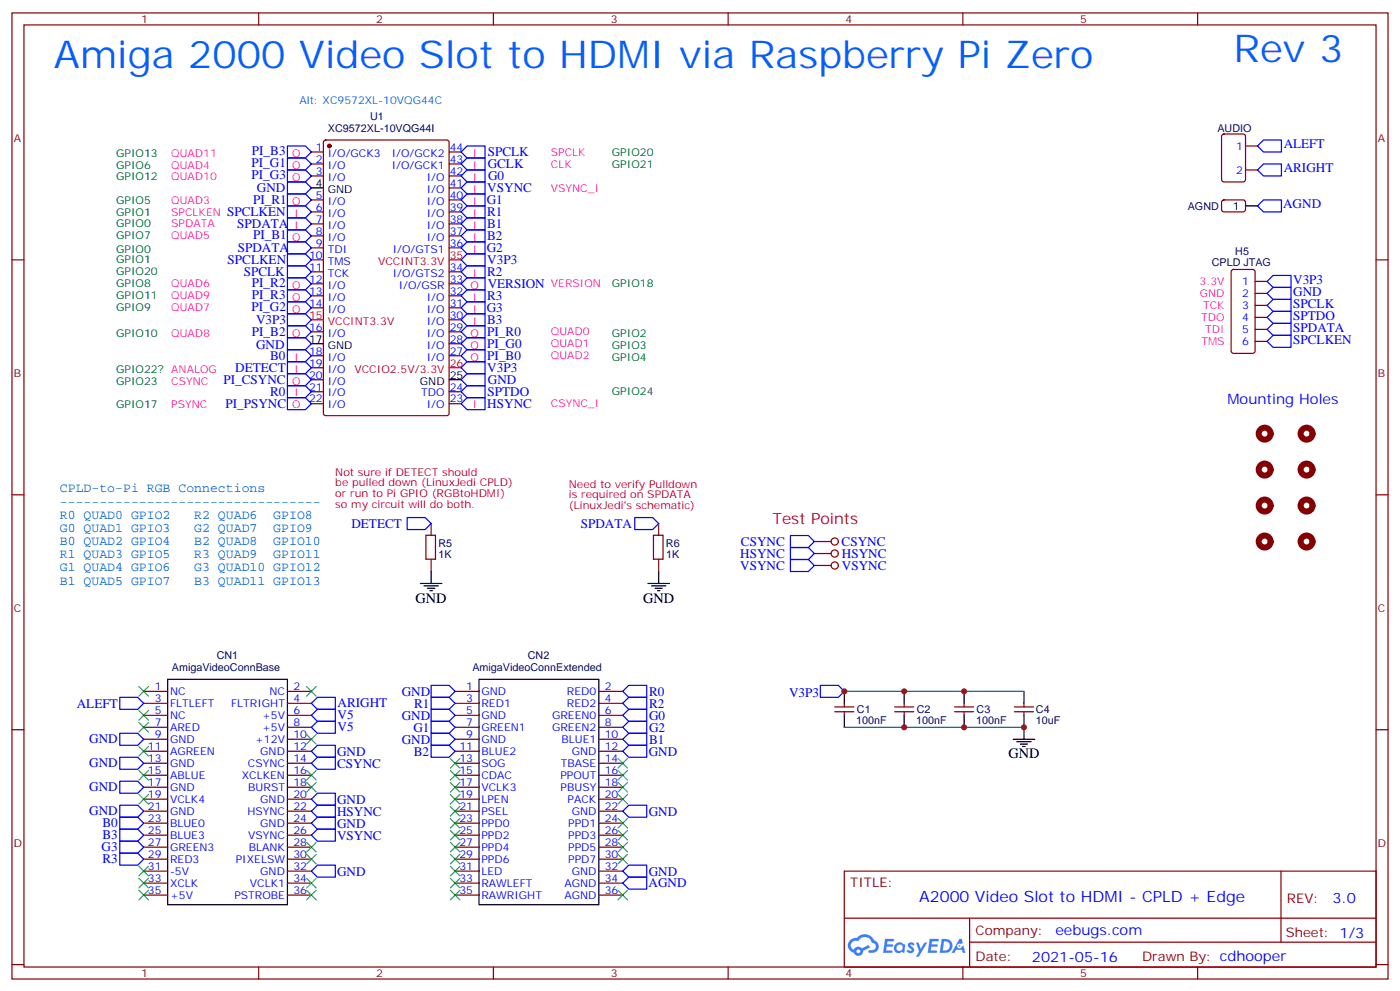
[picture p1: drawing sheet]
<svg xmlns="http://www.w3.org/2000/svg" width="412mm" height="292mm" viewBox="0 0 412 292" stroke-linecap="round" stroke-linejoin="round" font-family="sans-serif">
<g fill="none" stroke="#870000" stroke-width=".35">
<path d="M3.5 3.8h405.4v284.3h-405.4zM7.1 7.3h398.2v277.3h-398.2zM76.2 3.8v3.5M145.3 3.8v3.5M214.5 3.8v3.5M283.6 3.8v3.5M352.8 3.8v3.5M3.5 76.5h3.6M405.3 76.5h3.6M3.5 145.6h3.6M405.3 145.6h3.6M3.5 214.8h3.6"/>
<path d="M405.3 214.8h3.6M248.7 256.4h156.6v28.2h-156.6zM377.3 256.4v20.9M248.7 270.2h156.5M285.6 277.3h119.6M285.6 270.2v14.2M3.5 283.9h3.6M76.2 284.6v3.5M145.3 284.6v3.5M214.5 284.6v3.5M283.6 284.6v3.5M352.8 284.6v3.5"/>
<path d="M405.3 283.9h3.6"/>
</g>
<g fill="#5487ff">
<path d="M267.7 277.6a1.22 1.22 0 0 1 1.7 .2l-.4 .6a.47 .47 0 0 0-.3-.4 .47 .47 0 0 0-.5 .2l.1 .2a1.14 1.14 0 0 1 .8 1.8 1.14 1.14 0 0 1-1.9 0l-.2-.2 .5-.6 .7 .5a.29 .29 0 0 0 .3-.3 .29 .29 0 0 0-.2-.3 1.04 1.04 0 0 1-.6-1.7z"/>
<path d="M260.7 276.3h2.4l.3 .2-.2 .5-1.8 .1-.1 .8h1.5l.3 .4-.3 .4h-1.6l-.2 1.1h1.7l.2 .3-.2 .3-2.6 .1z"/>
<path d="M273.8 276.3h2.4l.3 .2-.1 .5-1.8 .1-.2 .8h1.6l.3 .4-.4 .4h-1.6l-.1 1.1h1.7l.2 .3-.2 .3-2.6 .1z"/>
<path d="M282.6 276.3h.7l.3 1.3-.6 .3a.69 .69 0 0 0-1 .3 .69 .69 0 0 0 .4 .9 .69 .69 0 0 0 .9-.6l.5-.2 .6 2.2h-.8l-.2-.9h-1.8l-.5 .9h-.8z"/>
<path d="M269.8 277.4h.8l.6 1.8 1.1-1.8h.9l-2.6 4.2h-.8l.9-1.5z"/>
<path d="M277.4 276.3l-.6 4.2h1.3a2.11 2.11 0 0 0 2.5-2.1 2.11 2.11 0 0 0-2.5-2.1zM278.1 277.1a1.39 1.39 0 0 1 1.7 1.4 1.39 1.39 0 0 1-1.8 1.3h-.3z"/>
<path d="M263.7 277.9a1.54 1.54 0 0 0-.1 2.2 1.54 1.54 0 0 0 2.2 .1l.6 .3 .3-2.3-.2-.3h-.4a1.49 1.49 0 0 0-2.4 0zM264 278.9a.94 .94 0 0 1 1.8 0 .94 .94 0 0 1-1.8 0z"/>
<path d="M250.4 276.7a2.18 2.18 0 0 0 1.1 3.7 1.44 1.44 0 0 0 1.6 .9 1.44 1.44 0 0 0 1.2-1.4l2-1.1-.5-.7-1.9 1a1.47 1.47 0 0 0-2.4 .4 1.39 1.39 0 0 1-.7-1.9 1.39 1.39 0 0 1 2-.5 2.12 2.12 0 0 1 2.2-1.3 2.12 2.12 0 0 1 1.9 1.7 1.14 1.14 0 0 1 1.1 1.4 1.14 1.14 0 0 1-1.7 .7 .43 .43 0 0 0-.5 .4 .43 .43 0 0 0 .4 .5 1.98 1.98 0 0 0 2.5-1.2 1.98 1.98 0 0 0-1.2-2.6 3.1 3.1 0 0 0-5.3-.6l-.9 .1zM252.3 280a.55 .55 0 0 1 1.1 0 .55 .55 0 0 1-1.1 0z"/>
<circle cx="282.6" cy="278.4" r=".26"/>
</g>
<g fill="none" stroke="#000" stroke-width=".35">
<path d="M91.7 55.3h3.5M366.9 60.6h3.5M91.7 101.2h3.5M132.3 111.8h3.5M123.8 171.7h6.4M124.9 172.4h4.2M125.9 173.1h2.2M126.6 173.8h.8M127 168.2v3.5M190.9 171.7h6.3M191.9 172.4h4.2M193 173.1h2.1"/>
<path d="M193.7 173.8h.7M194 168.2v3.5M49.4 200h35.3v66.3h-35.3zM141.1 200h35.3v66.3h-35.3zM248.7 203.5v3.5M248.7 210.5v3.6M266.3 203.5v3.5M266.3 210.5v3.6M284 203.5v3.5M284 210.5v3.6M298.4 217.6h6.4M299.5 218.3h4.2"/>
<path d="M300.6 219h2.1M301.3 219.7h.7M301.6 203.5v3.5M301.6 210.5v7.1"/>
</g>
<g fill="none" stroke="#870000" stroke-width=".35">
<path d="M360.1 39.6l.4-.2h5.7l.6 .5 .1 12.9-.5 .7-5.9 .1-.6-.5-.1-13zM91.7 44.7h3.5M91.7 48.3h3.5M91.7 51.8h3.5M91.7 58.8h3.5M95.5 41.4l.5-.2h35.6l.6 .4 .1 80-.5 .7h-35.8l-.7-.4-.1-80zM132.3 44.7h3.5M132.3 48.3h3.5M132.3 51.8h3.5M132.3 58.8h3.5M132.3 55.3h3.5M360.1 59l.4-.2 6 .1 .4 .6-.1 2.4-.6 .5-5.9-.1-.5-.6v-2.2z"/>
<path d="M366.9 43h3.5M366.9 50h3.5M91.7 62.4h3.5M91.7 65.9h3.5M91.7 69.4h3.5M91.7 73h3.5M91.7 76.5h3.5M132.3 62.4h3.5M132.3 65.9h3.5M132.3 69.4h3.5M132.3 73h3.5M362.9 79.5l.5-.2h5.6l.7 .4v23.6l-.5 .6-5.8 .1-.7-.5v-23.5z"/>
<path d="M91.7 80h3.5M91.7 83.5h3.5M91.7 87.1h3.5M91.7 90.6h3.5M91.7 97.6h3.5M132.3 80h3.5M132.3 83.5h3.5M132.3 87.1h3.5M132.3 90.6h3.5M132.3 97.6h3.5M132.3 94.1h3.5M369.7 82.8h3.5"/>
<path d="M369.7 86.4h3.5M369.7 89.9h3.5M369.7 93.4h3.5M369.7 96.9h3.5M91.7 104.7h3.5M91.7 108.2h3.5M91.7 111.8h3.5M91.7 115.3h3.5M91.7 118.8h3.5M132.3 104.7h3.5M132.3 115.3h3.5M132.3 118.8h3.5"/>
<path d="M132.3 101.2h3.5M369.7 100.5h3.5M125.5 157.5h2.8v7.1h-2.8zM127 154.1v3.5M192.5 157.5h2.8v7.1h-2.8zM194 154.1v3.5M239.9 159.4h4.9M127 164.7v3.5M194 164.7v3.5M239.9 166.4h4.9M239.9 162.9h4.9M42.3 203.5h7.1"/>
<path d="M42.3 207h7.1M42.3 210.5h7.1M42.3 214.1h7.1M42.3 217.6h7.1M84.7 203.5h7M84.7 207h7M84.7 210.5h7M84.7 214.1h7M84.7 217.6h7M134.1 203.5h7M134.1 207h7M134.1 210.5h7"/>
<path d="M134.1 214.1h7M134.1 217.6h7M176.4 203.5h7M176.4 207h7M176.4 210.5h7M176.4 214.1h7M176.4 217.6h7M245.9 209.5h5.6M245.9 208.1h5.6M248.7 207v1.1M248.7 209.5v1M263.5 209.5h5.7"/>
<path d="M263.5 208.1h5.7M266.3 207v1.1M266.3 209.5v1M281.2 209.5h5.6M281.2 208.1h5.6M284 207v1.1M284 209.5v1M298.8 209.5h5.6M298.8 208.1h5.6M301.6 207v1.1M301.6 209.5v1M42.3 221.1h7.1"/>
<path d="M42.3 224.6h7.1M42.3 228.2h7.1M42.3 231.7h7.1M42.3 235.2h7.1M42.3 238.8h7.1M84.7 221.1h7M84.7 224.6h7M84.7 228.2h7M84.7 231.7h7M84.7 235.2h7M84.7 238.8h7M134.1 221.1h7"/>
<path d="M134.1 224.6h7M134.1 228.2h7M134.1 231.7h7M134.1 235.2h7M134.1 238.8h7M176.4 221.1h7M176.4 224.6h7M176.4 228.2h7M176.4 231.7h7M176.4 235.2h7M176.4 238.8h7M42.3 242.3h7.1"/>
<path d="M42.3 245.8h7.1M42.3 249.3h7.1M42.3 252.9h7.1M42.3 256.4h7.1M42.3 259.9h7.1M84.7 242.3h7M84.7 245.8h7M84.7 249.3h7M84.7 252.9h7M84.7 256.4h7M84.7 259.9h7M134.1 242.3h7"/>
<path d="M134.1 245.8h7M134.1 249.3h7M134.1 252.9h7M134.1 256.4h7M134.1 259.9h7M176.4 242.3h7M176.4 245.8h7M176.4 249.3h7M176.4 252.9h7M176.4 256.4h7M176.4 259.9h7M42.3 263.5h7.1"/>
<path d="M84.7 263.5h7M134.1 263.5h7M176.4 263.5h7"/>
<circle cx="245.9" cy="159.4" r="1.06"/>
<circle cx="245.9" cy="166.4" r="1.06"/>
<circle cx="245.9" cy="162.9" r="1.06"/>
</g>
<g fill="none" stroke="#00f" stroke-width=".35">
<path d="M84.7 43h5.3l1.7 1.7-1.7 1.8h-5.3zM84.7 46.5h5.3l1.7 1.8-1.7 1.7h-5.3zM84.7 50h5.3l1.7 1.8-1.7 1.8h-5.3zM84.7 53.6h5.3l1.7 1.7-1.7 1.8h-5.3zM84.7 57.1h5.3l1.7 1.7-1.7 1.8h-5.3zM135.8 44.7l1.8-1.7h5.3v3.5h-5.3zM135.8 48.3l1.8-1.8h5.3v3.5h-5.3zM135.8 51.8l1.8-1.8h5.3v3.6h-5.3zM135.8 55.3l1.8-1.7h5.3v3.5h-5.3zM135.8 58.8l1.8-1.7h5.3v3.5h-5.3zM370.4 43l1.8-1.8h5.3v3.5h-5.3zM370.4 50l1.8-1.7h5.3v3.5h-5.3z"/>
<path d="M84.7 74.7h5.3l1.7 1.8-1.7 1.7h-5.3zM84.7 78.2h5.3l1.7 1.8-1.7 1.8h-5.3zM84.7 71.2h5.3l1.7 1.8-1.7 1.7h-5.3zM84.7 67.7h5.3l1.7 1.7-1.7 1.8h-5.3zM84.7 60.6h5.3l1.7 1.8-1.7 1.7h-5.3zM84.7 64.1h5.3l1.7 1.8-1.7 1.8h-5.3zM135.8 65.9l1.8-1.8h5.3v3.6h-5.3zM135.8 69.4l1.8-1.7h5.3v3.5h-5.3zM135.8 73l1.8-1.8h5.3v3.5h-5.3zM135.8 62.4l1.8-1.8h5.3v3.5h-5.3zM135.8 76.5l1.8-1.8h5.3v3.5h-5.3zM370.4 60.6l1.8-1.8h5.3v3.6h-5.3z"/>
<path d="M84.7 99.4h5.3l1.7 1.8-1.7 1.7h-5.3zM84.7 92.4h5.3l1.7 1.7-1.7 1.8h-5.3zM84.7 81.8h5.3l1.7 1.7-1.7 1.8h-5.3zM84.7 85.3h5.3l1.7 1.8-1.7 1.7h-5.3zM84.7 88.8h5.3l1.7 1.8-1.7 1.8h-5.3zM84.7 95.9h5.3l1.7 1.7-1.7 1.8h-5.3zM135.8 97.6l1.8-1.7h5.3v3.5h-5.3zM135.8 80l1.8-1.8h5.3v3.6h-5.3zM135.8 87.1l1.8-1.8h5.3v3.5h-5.3zM135.8 90.6l1.8-1.8h5.3v3.6h-5.3zM135.8 94.1l1.8-1.7h5.3v3.5h-5.3zM137.6 81.8h5.3v3.5h-5.3l-1.8-1.8z"/>
<path d="M373.2 82.8l1.8-1.7h5.3v3.5h-5.3zM373.2 96.9l1.8-1.7h5.3v3.5h-5.3zM373.2 89.9l1.8-1.8h5.3v3.6h-5.3zM375 98.7h5.3v3.5h-5.3l-1.8-1.7zM375 84.6h5.3v3.5h-5.3l-1.8-1.7zM375 91.7h5.3v3.5h-5.3l-1.8-1.8zM84.7 106.5h5.3l1.7 1.7-1.7 1.8h-5.3zM84.7 113.5h5.3l1.7 1.8-1.7 1.8h-5.3zM84.7 110h5.3l1.7 1.8-1.7 1.7h-5.3zM84.7 117.1h5.3l1.7 1.7-1.7 1.8h-5.3zM84.7 102.9h5.3l1.7 1.8-1.7 1.8h-5.3zM135.8 101.2l1.8-1.8h5.3v3.5h-5.3z"/>
<path d="M135.8 104.7l1.8-1.8h5.3v3.6h-5.3zM135.8 118.8l1.8-1.7h5.3v3.5h-5.3zM135.8 108.2l1.8-1.7h5.3v3.5h-5.3zM135.8 111.8l1.8-1.8h5.3v3.5h-5.3zM135.8 115.3l1.8-1.8h5.3v3.6h-5.3zM119.9 152.3h5.3l1.8 1.8-1.8 1.8h-5.3zM187 152.3h5.3l1.7 1.8-1.7 1.8h-5.3zM232.8 157.6h5.3l1.8 1.8-1.8 1.7h-5.3zM232.8 161.1h5.3l1.8 1.8-1.8 1.8h-5.3zM232.8 164.7h5.3l1.8 1.7-1.8 1.8h-5.3zM35.3 215.8h5.3l1.7 1.8-1.7 1.8h-5.3zM35.3 205.2h5.3l1.7 1.8-1.7 1.8h-5.3z"/>
<path d="M91.7 210.5l1.8-1.7h5.3v3.5h-5.3zM91.7 207l1.8-1.8h5.3v3.6h-5.3zM93.5 219.4h5.3v3.5h-5.3l-1.8-1.8zM93.5 212.3h5.3v3.5h-5.3l-1.8-1.7zM127 205.2h5.3l1.8 1.8-1.8 1.8h-5.3zM127 212.3h5.3l1.8 1.8-1.8 1.7h-5.3zM127 219.4h5.3l1.8 1.7-1.8 1.8h-5.3zM127 201.7h5.3l1.8 1.8-1.8 1.7h-5.3zM127 208.8h5.3l1.8 1.7-1.8 1.8h-5.3zM127 215.8h5.3l1.8 1.8-1.8 1.8h-5.3zM183.4 203.5l1.8-1.8h5.3v3.5h-5.3zM183.4 207l1.8-1.8h5.3v3.6h-5.3z"/>
<path d="M183.4 210.5l1.8-1.7h5.3v3.5h-5.3zM183.4 214.1l1.8-1.8h5.3v3.5h-5.3zM185.2 215.8h5.3v3.6h-5.3l-1.8-1.8zM241.7 201.7h5.2l1.8 1.8-1.8 1.7h-5.2zM35.3 229.9h5.3l1.7 1.8-1.7 1.8h-5.3zM35.3 222.9h5.3l1.7 1.7-1.7 1.8h-5.3zM35.3 237h5.3l1.7 1.8-1.7 1.7h-5.3zM91.7 235.2l1.8-1.7h5.3v3.5h-5.3zM91.7 224.6l1.8-1.7h5.3v3.5h-5.3zM91.7 238.8l1.8-1.8h5.3v3.5h-5.3zM183.4 238.8l1.8-1.8h5.3v3.5h-5.3zM183.4 221.1l1.8-1.7h5.3v3.5h-5.3z"/>
<path d="M35.3 240.5h5.3l1.7 1.8-1.7 1.8h-5.3zM35.3 244.1h5.3l1.7 1.7-1.7 1.8h-5.3zM35.3 247.6h5.3l1.7 1.7-1.7 1.8h-5.3zM35.3 251.1h5.3l1.7 1.8-1.7 1.7h-5.3zM91.7 256.4l1.8-1.8h5.3v3.6h-5.3zM91.7 242.3l1.8-1.8h5.3v3.6h-5.3zM91.7 245.8l1.8-1.7h5.3v3.5h-5.3zM183.4 256.4l1.8-1.8h5.3v3.6h-5.3zM183.4 259.9l1.8-1.7h5.3v3.5h-5.3z"/>
</g>
<g fill="none" stroke="#3c3" stroke-width=".35">
<path d="M40.9 212.7l2.8 2.8M40.9 219.7l2.8 2.8M40.9 209.1l2.8 2.8M40.9 202.1l2.8 2.8M43.7 212.7l-2.8 2.8M43.7 219.7l-2.8 2.8M43.7 209.1l-2.8 2.8M43.7 202.1l-2.8 2.8M90.3 216.2l2.8 2.8M90.3 202.1l2.8 2.8M93.1 216.2l-2.8 2.8M93.1 202.1l-2.8 2.8"/>
<path d="M40.9 226.8l2.8 2.8M40.9 233.8l2.8 2.8M43.7 226.8l-2.8 2.8M43.7 233.8l-2.8 2.8M90.3 226.8l2.8 2.8M90.3 230.3l2.8 2.8M93.1 226.8l-2.8 2.8M93.1 230.3l-2.8 2.8M132.6 233.8l2.9 2.8M132.6 237.3l2.9 2.9M132.6 223.2l2.9 2.9M132.6 230.3l2.9 2.8"/>
<path d="M132.6 226.8l2.9 2.8M135.5 233.8l-2.9 2.8M135.5 237.3l-2.9 2.9M135.5 223.2l-2.9 2.9M135.5 230.3l-2.9 2.8M135.5 226.8l-2.9 2.8M182 233.8l2.9 2.8M182 230.3l2.9 2.8M182 226.8l2.9 2.8M182 223.2l2.9 2.9M184.9 233.8l-2.9 2.8M184.9 230.3l-2.9 2.8"/>
<path d="M184.9 226.8l-2.9 2.8M184.9 223.2l-2.9 2.9M40.9 255l2.8 2.8M40.9 258.5l2.8 2.8M43.7 255l-2.8 2.8M43.7 258.5l-2.8 2.8M90.3 247.9l2.8 2.9M90.3 251.5l2.8 2.8M90.3 258.5l2.8 2.8M93.1 247.9l-2.8 2.9M93.1 251.5l-2.8 2.8M93.1 258.5l-2.8 2.8"/>
<path d="M132.6 240.9l2.9 2.8M132.6 244.4l2.9 2.8M132.6 247.9l2.9 2.9M132.6 251.5l2.9 2.8M132.6 255l2.9 2.8M132.6 258.5l2.9 2.8M135.5 240.9l-2.9 2.8M135.5 244.4l-2.9 2.8M135.5 247.9l-2.9 2.9M135.5 251.5l-2.9 2.8M135.5 255l-2.9 2.8M135.5 258.5l-2.9 2.8"/>
<path d="M182 251.5l2.9 2.8M182 247.9l2.9 2.9M182 244.4l2.9 2.8M182 240.9l2.9 2.8M184.9 251.5l-2.9 2.8M184.9 247.9l-2.9 2.9M184.9 244.4l-2.9 2.8M184.9 240.9l-2.9 2.8M40.9 262l2.8 2.9M43.7 262l-2.8 2.9M90.3 262l2.8 2.9M93.1 262l-2.8 2.9"/>
<path d="M132.6 262l2.9 2.9M135.5 262l-2.9 2.9M182 262l2.9 2.9M184.9 262l-2.9 2.9"/>
</g>
<path d="M374.3 127.6a1.76 1.76 0 0 0-2.6-1.5 1.76 1.76 0 0 0-.1 3 1.76 1.76 0 0 0 2.7-1.3M374.3 138.2a1.76 1.76 0 0 0-2.6-1.5 1.76 1.76 0 0 0-.1 3 1.76 1.76 0 0 0 2.7-1.3M386.6 127.6a1.76 1.76 0 0 0-2.6-1.5 1.76 1.76 0 0 0-.1 3 1.76 1.76 0 0 0 2.7-1.3M386.6 138.2a1.76 1.76 0 0 0-2.6-1.5 1.76 1.76 0 0 0-.1 3 1.76 1.76 0 0 0 2.7-1.3M374.3 148.8a1.76 1.76 0 0 0-2.6-1.6 1.76 1.76 0 0 0-.1 3.1 1.76 1.76 0 0 0 2.7-1.3M374.3 159.4a1.76 1.76 0 0 0-2.6-1.6 1.76 1.76 0 0 0-.1 3.1 1.76 1.76 0 0 0 2.7-1.4M386.6 148.8a1.76 1.76 0 0 0-2.6-1.6 1.76 1.76 0 0 0-.1 3.1 1.76 1.76 0 0 0 2.7-1.3M386.6 159.4a1.76 1.76 0 0 0-2.6-1.6 1.76 1.76 0 0 0-.1 3.1 1.76 1.76 0 0 0 2.7-1.4" fill="none" stroke="#850000" stroke-width="1.8"/>
<path d="M248.7 214.1h52.9M248.7 203.5h52.9" fill="none" stroke="#008700" stroke-width=".35"/>
<circle cx="97" cy="43" r=".53" fill="#870000" stroke="#870000" stroke-width=".35"/>
<path d="M132.3 76.5h3.5M91.7 94.1h3.5M132.3 108.2h3.5" fill="none" stroke="#f00" stroke-width=".35"/>
<g fill="#c00">
<circle cx="266.3" cy="214.1" r=".88"/>
<circle cx="284" cy="214.1" r=".88"/>
<circle cx="301.6" cy="214.1" r=".88"/>
<circle cx="248.7" cy="203.5" r=".88"/>
<circle cx="266.3" cy="203.5" r=".88"/>
<circle cx="284" cy="203.5" r=".88"/>
</g>
<g font-size="11.3" fill="#0060ff">
<text x="15.9" y="20">Amiga 2000 Video Slot to HDMI via Raspberry Pi Zero</text>
<text x="363.4" y="18.3">Rev 3</text>
</g>
<text font-size="4.6" fill="#f00" x="227.5" y="154.1">Test Points</text>
<text font-size="4.6" fill="#00f" x="270.8" y="265.4">A2000 Video Slot to HDMI - CPLD + Edge</text>
<g font-size="4.2" fill="#00f">
<text x="361.6" y="118.8">Mounting Holes</text>
<text x="392.5" y="265.7">3.0</text>
<text x="310.9" y="275.2">eebugs.com</text>
<text x="304" y="283">2021-05-16</text>
</g>
<g font-size="4.2">
<text x="122.4" y="177.4">GND</text>
<text x="189.4" y="177.4">GND</text>
<text x="297" y="223.2">GND</text>
</g>
<g font-size="3.9" fill="#00f">
<text x="74.2" y="45.6">PI_B3</text>
<text x="143.7" y="46">SPCLK</text>
<text x="378.1" y="43.6">ALEFT</text>
<text x="74.1" y="49.2">PI_G1</text>
<text x="74.1" y="52.7">PI_G3</text>
<text x="143.7" y="49.5">GCLK</text>
<text x="143.7" y="53">G0</text>
<text x="378.1" y="50.6">ARIGHT</text>
<text x="75.7" y="56.6">GND</text>
<text x="143.6" y="56.6">VSYNC</text>
<text x="66.9" y="63.6">SPCLKEN</text>
<text x="74.6" y="60.1">PI_R1</text>
<text x="143.4" y="60.1">G1</text>
<text x="143.5" y="63.6">R1</text>
<text x="378" y="61.2">AGND</text>
<text x="69.9" y="67.1">SPDATA</text>
<text x="74.6" y="70.3">PI_B1</text>
<text x="143.5" y="67.1">B1</text>
<text x="143.5" y="70.7">B2</text>
<text x="67.1" y="77.8">SPCLKEN</text>
<text x="70.1" y="74.2">SPDATA</text>
<text x="143.4" y="74.2">G2</text>
<text x="143.5" y="77.7">V3P3</text>
<text x="71.8" y="81.3">SPCLK</text>
<text x="143.5" y="81.3">R2</text>
<text x="380.9" y="83.5">V3P3</text>
<text x="74.2" y="84.5">PI_R2</text>
<text x="74.2" y="88">PI_R3</text>
<text x="143.5" y="88.3">R3</text>
<text x="143.7" y="84.8">VERSION</text>
<text x="380.9" y="87.1">GND</text>
<text x="74.1" y="91.5">PI_G2</text>
<text x="75.4" y="95.4">V3P3</text>
<text x="143.4" y="91.8">G3</text>
<text x="143.5" y="95.4">B3</text>
<text x="380.9" y="94.1">SPTDO</text>
<text x="380.9" y="90.6">SPCLK</text>
<text x="74.2" y="98.9">PI_B2</text>
<text x="143.5" y="98.9">PI_R0</text>
<text x="380.9" y="101.2">SPCLKEN</text>
<text x="380.9" y="97.6">SPDATA</text>
<text x="75.4" y="102.8">GND</text>
<text x="79.5" y="106">B0</text>
<text x="143.5" y="102.4">PI_G0</text>
<text x="143.5" y="105.9">PI_B0</text>
<text x="65.8" y="113">PI_CSYNC</text>
<text x="69.3" y="109.5">DETECT</text>
<text x="143.5" y="109.4">V3P3</text>
<text x="143.7" y="113">GND</text>
<text x="79.5" y="116.6">R0</text>
<text x="143.6" y="116.5">SPTDO</text>
<text x="66.4" y="120.1">PI_PSYNC</text>
<text x="143.6" y="120">HSYNC</text>
<text x="103.5" y="155.3">DETECT</text>
<text x="171.1" y="155.3">SPDATA</text>
<text x="218.3" y="160.6">CSYNC</text>
<text x="247.9" y="160.8">CSYNC</text>
<text x="218" y="164.2">HSYNC</text>
<text x="218" y="167.7">VSYNC</text>
<text x="248" y="164.2">HSYNC</text>
<text x="248" y="167.7">VSYNC</text>
<text x="22.6" y="208.2">ALEFT</text>
<text x="99.4" y="208.2">ARIGHT</text>
<text x="118.3" y="204.7">GND</text>
<text x="122" y="208.3">R1</text>
<text x="191.2" y="204.8">R0</text>
<text x="191.2" y="208.3">R2</text>
<text x="232.4" y="205.2">V3P3</text>
<text x="99.4" y="211.7">V5</text>
<text x="99.4" y="215.3">V5</text>
<text x="118.3" y="211.8">GND</text>
<text x="121.8" y="215.3">G1</text>
<text x="191.2" y="211.9">G0</text>
<text x="191.2" y="215.4">G2</text>
<text x="26.3" y="218.8">GND</text>
<text x="118.3" y="218.8">GND</text>
<text x="191.2" y="218.9">B1</text>
<text x="26.3" y="225.9">GND</text>
<text x="99.3" y="222.5">GND</text>
<text x="99.3" y="226">CSYNC</text>
<text x="121.9" y="222.6">B2</text>
<text x="191.1" y="222.5">GND</text>
<text x="26.3" y="232.9">GND</text>
<text x="26.3" y="240">GND</text>
<text x="99.3" y="236.6">GND</text>
<text x="30.2" y="243.5">B0</text>
<text x="99.3" y="243.6">GND</text>
<text x="99.3" y="240.1">HSYNC</text>
<text x="191.1" y="240.1">GND</text>
<text x="29.9" y="250.6">G3</text>
<text x="30.2" y="247.1">B3</text>
<text x="99.3" y="247.2">VSYNC</text>
<text x="30.2" y="254.1">R3</text>
<text x="99.3" y="257.8">GND</text>
<text x="191.1" y="257.8">GND</text>
<text x="191.1" y="261.2">AGND</text>
</g>
<g font-size="3.9" fill="#06c">
<text x="17.6" y="144.9">CPLD-to-Pi RGB Connections</text>
<text x="17.6" y="148.8">---------------------------------</text>
<text x="17.6" y="152.7">R0 QUAD0 GPIO2</text>
<text x="57.2" y="152.7">R2 QUAD6</text>
<text x="80.5" y="152.7">GPIO8</text>
<text x="17.6" y="156.6">G0 QUAD1 GPIO3</text>
<text x="17.6" y="160.4">B0 QUAD2 GPIO4</text>
<text x="57.2" y="156.6">G2 QUAD7</text>
<text x="57.2" y="160.4">B2 QUAD8</text>
<text x="80.5" y="156.6">GPIO9</text>
<text x="80.5" y="160.4">GPIO10</text>
<text x="17.6" y="164.3">R1 QUAD3 GPIO5</text>
<text x="57.2" y="164.3">R3 QUAD9</text>
<text x="80.5" y="164.3">GPIO11</text>
<text x="17.6" y="168.2">G1 QUAD4 GPIO6</text>
<text x="17.6" y="172.1">B1 QUAD5 GPIO7</text>
<text x="57.2" y="168.2">G3 QUAD10 GPIO12</text>
<text x="57.2" y="172.1">B3 QUAD11 GPIO13</text>
</g>
<g font-size="3.9" fill="#800">
<text x="250.5" y="261">TITLE:</text>
<text x="379.1" y="265.7">REV:</text>
<text x="287.4" y="275.2">Company:</text>
<text x="378.7" y="275.8">Sheet: 1/3</text>
<text x="287.4" y="282.9">Date:</text>
<text x="336.4" y="282.9">Drawn By: cdhooper</text>
</g>
<g font-size="3.2" fill="#800">
<text x="41.6" y="6.8">1</text>
<text x="110.8" y="6.8">2</text>
<text x="179.9" y="6.8">3</text>
<text x="249.1" y="6.8">4</text>
<text x="318.2" y="6.8">5</text>
<text x="4.1" y="41.9">A</text>
<text x="405.9" y="41.9">A</text>
<text x="4.1" y="111.1">B</text>
<text x="405.9" y="111.1">B</text>
<text x="4.1" y="180.2">C</text>
<text x="405.9" y="180.2">C</text>
<text x="4.1" y="249.3">D</text>
<text x="405.9" y="249.3">D</text>
<text x="41.6" y="287.6">1</text>
<text x="110.8" y="287.6">2</text>
<text x="179.9" y="287.6">3</text>
<text x="249.1" y="287.6">4</text>
<text x="318.2" y="287.6">5</text>
</g>
<text font-size="3.2" fill="#06c" x="88.2" y="30.6">Alt: XC9572XL-10VQG44C</text>
<g font-size="3.2" fill="#000080">
<text x="109" y="35.2">U1</text>
<text x="96.6" y="38.7">XC9572XL-10VQG44I</text>
<text x="358.6" y="38.8">AUDIO</text>
<text x="349.9" y="61.7">AGND</text>
<text x="363.9" y="75.1">H5</text>
<text x="356.9" y="78.3">CPLD JTAG</text>
<text x="129.1" y="160.8">R5</text>
<text x="196.2" y="160.8">R6</text>
<text x="129.2" y="164.4">1K</text>
<text x="196.2" y="164.4">1K</text>
<text x="50.6" y="197.6">AmigaVideoConnBase</text>
<text x="63.8" y="194">CN1</text>
<text x="139.1" y="197.6">AmigaVideoConnExtended</text>
<text x="155.5" y="194">CN2</text>
<text x="252.4" y="209.9">C1</text>
<text x="270.1" y="209.9">C2</text>
<text x="287.7" y="209.9">C3</text>
<text x="305.2" y="209.9">C4</text>
<text x="252.2" y="213.1">100nF</text>
<text x="269.9" y="213.1">100nF</text>
<text x="287.5" y="213.1">100nF</text>
<text x="305.2" y="213.1">10uF</text>
</g>
<g font-size="3.2" fill="#060">
<text x="34.2" y="46.1">GPIO13</text>
<text x="180.3" y="45.8">GPIO20</text>
<text x="34.2" y="52.8">GPIO12</text>
<text x="34.2" y="49.7">GPIO6</text>
<text x="180.3" y="49.3">GPIO21</text>
<text x="34.2" y="59.9">GPIO5</text>
<text x="34.2" y="63.4">GPIO1</text>
<text x="34.2" y="70.5">GPIO7</text>
<text x="34.2" y="67">GPIO0</text>
<text x="34.2" y="74.4">GPIO0</text>
<text x="34.2" y="77.5">GPIO1</text>
<text x="34.2" y="81.1">GPIO20</text>
<text x="34.2" y="88.1">GPIO11</text>
<text x="34.2" y="84.6">GPIO8</text>
<text x="180.3" y="84.6">GPIO18</text>
<text x="34.2" y="91.7">GPIO9</text>
<text x="34.2" y="99.1">GPIO10</text>
<text x="180.3" y="99.1">GPIO2</text>
<text x="180.3" y="106.1">GPIO4</text>
<text x="180.3" y="102.6">GPIO3</text>
<text x="34.2" y="109.6">GPIO22? ANALOG</text>
<text x="34.2" y="113.2">GPIO23</text>
<text x="180.3" y="116.3">GPIO24</text>
<text x="34.2" y="120.2">GPIO17</text>
</g>
<g font-size="3.2" fill="#f0f">
<text x="50.4" y="46.1">QUAD11</text>
<text x="86.1" y="46.1">O</text>
<text x="139.2" y="46.1">I</text>
<text x="162.3" y="45.8">SPCLK</text>
<text x="50.4" y="52.8">QUAD10</text>
<text x="50.4" y="49.7">QUAD4</text>
<text x="86.1" y="49.7">O</text>
<text x="86.1" y="53.2">O</text>
<text x="139.2" y="53.2">I</text>
<text x="139.2" y="49.7">I</text>
<text x="162.3" y="49.3">CLK</text>
<text x="50.4" y="59.9">QUAD3</text>
<text x="139.2" y="56.7">I</text>
<text x="162.3" y="56.4">VSYNC_I</text>
<text x="50.4" y="63.4">SPCLKEN</text>
<text x="86.1" y="60.3">O</text>
<text x="86.8" y="63.8">I</text>
<text x="139.2" y="60.3">I</text>
<text x="139.2" y="63.8">I</text>
<text x="50.4" y="67">SPDATA</text>
<text x="50.4" y="70.5">QUAD5</text>
<text x="86.1" y="70.8">O</text>
<text x="86.8" y="67.3">I</text>
<text x="139.2" y="67.3">I</text>
<text x="139.2" y="70.8">I</text>
<text x="139.2" y="74.4">I</text>
<text x="139.2" y="81.4">I</text>
<text x="353.4" y="83.9">3.3V</text>
<text x="50.4" y="88.1">QUAD9</text>
<text x="50.4" y="84.6">QUAD6</text>
<text x="86.1" y="84.9">O</text>
<text x="86.1" y="88.5">O</text>
<text x="138.6" y="84.9">O</text>
<text x="139.2" y="88.5">I</text>
<text x="162.3" y="84.6">VERSION</text>
<text x="353.4" y="87.4">GND</text>
<text x="50.4" y="91.7">QUAD7</text>
<text x="86.1" y="92">O</text>
<text x="139.2" y="95.5">I</text>
<text x="139.2" y="92">I</text>
<text x="353.8" y="94.5">TDO</text>
<text x="354.4" y="90.9">TCK</text>
<text x="50.4" y="99.1">QUAD8</text>
<text x="86.1" y="99.1">O</text>
<text x="138.6" y="99.1">O</text>
<text x="162.3" y="98.7">QUAD0</text>
<text x="353.9" y="101.5">TMS</text>
<text x="355" y="98">TDI</text>
<text x="86.8" y="106.1">I</text>
<text x="138.6" y="106.1">O</text>
<text x="138.6" y="102.6">O</text>
<text x="162.3" y="105.8">QUAD2</text>
<text x="162.3" y="102.2">QUAD1</text>
<text x="50.4" y="113.2">CSYNC</text>
<text x="86.1" y="113.2">O</text>
<text x="86.8" y="109.6">I</text>
<text x="86.8" y="116.7">I</text>
<text x="162.3" y="119.9">CSYNC_I</text>
<text x="50.4" y="120.2">PSYNC</text>
<text x="86.1" y="120.2">O</text>
<text x="139.2" y="120.2">I</text>
</g>
<g font-size="3.2" fill="#00f">
<text x="93.1" y="44.4">1</text>
<text x="93.1" y="47.9">2</text>
<text x="96.6" y="46.1">I/O/GCK3</text>
<text x="115.4" y="46.1">I/O/GCK2</text>
<text x="132.5" y="47.9">43</text>
<text x="132.5" y="44.4">44</text>
<text x="364.2" y="44">1</text>
<text x="93.1" y="51.4">3</text>
<text x="96.6" y="49.7">I/O</text>
<text x="96.6" y="53.2">I/O</text>
<text x="115.4" y="49.7">I/O/GCK1</text>
<text x="125.7" y="53.2">I/O</text>
<text x="132.5" y="51.4">42</text>
<text x="364.2" y="51.1">2</text>
<text x="93.1" y="58.5">5</text>
<text x="125.7" y="56.7">I/O</text>
<text x="132.5" y="58.5">40</text>
<text x="132.5" y="55">41</text>
<text x="93.1" y="62">6</text>
<text x="93.1" y="65.5">7</text>
<text x="96.6" y="60.3">I/O</text>
<text x="96.6" y="63.8">I/O</text>
<text x="125.7" y="63.8">I/O</text>
<text x="125.7" y="60.3">I/O</text>
<text x="132.5" y="65.5">38</text>
<text x="132.5" y="62">39</text>
<text x="93.1" y="69.1">8</text>
<text x="96.6" y="67.3">I/O</text>
<text x="96.6" y="70.8">I/O</text>
<text x="125.7" y="70.8">I/O</text>
<text x="125.7" y="67.3">I/O</text>
<text x="132.5" y="69.1">37</text>
<text x="91" y="76.1">10</text>
<text x="93.1" y="72.6">9</text>
<text x="96.6" y="74.4">TDI</text>
<text x="96.6" y="77.9">TMS</text>
<text x="115.7" y="74.4">I/O/GTS1</text>
<text x="132.5" y="72.6">36</text>
<text x="91" y="79.7">11</text>
<text x="91" y="83.2">12</text>
<text x="96.6" y="81.4">TCK</text>
<text x="115.7" y="81.4">I/O/GTS2</text>
<text x="132.5" y="83.2">33</text>
<text x="132.5" y="79.7">34</text>
<text x="365.9" y="83.9">1</text>
<text x="91" y="86.7">13</text>
<text x="96.6" y="84.9">I/O</text>
<text x="96.6" y="88.5">I/O</text>
<text x="117.4" y="84.9">I/O/GSR</text>
<text x="125.7" y="88.5">I/O</text>
<text x="132.5" y="86.7">32</text>
<text x="365.9" y="87.4">2</text>
<text x="91" y="90.2">14</text>
<text x="96.6" y="92">I/O</text>
<text x="125.7" y="95.5">I/O</text>
<text x="125.7" y="92">I/O</text>
<text x="132.5" y="93.8">30</text>
<text x="132.5" y="90.2">31</text>
<text x="365.9" y="90.9">3</text>
<text x="365.9" y="94.5">4</text>
<text x="91" y="97.3">16</text>
<text x="96.6" y="99.1">I/O</text>
<text x="125.7" y="99.1">I/O</text>
<text x="132.5" y="100.8">28</text>
<text x="132.5" y="97.3">29</text>
<text x="365.9" y="98">5</text>
<text x="365.9" y="101.5">6</text>
<text x="91" y="104.4">18</text>
<text x="91" y="107.9">19</text>
<text x="96.6" y="106.1">I/O</text>
<text x="125.7" y="106.1">I/O</text>
<text x="125.7" y="102.6">I/O</text>
<text x="132.5" y="104.4">27</text>
<text x="91" y="111.4">20</text>
<text x="96.6" y="109.6">I/O</text>
<text x="96.6" y="113.2">I/O</text>
<text x="91" y="114.9">21</text>
<text x="91" y="118.5">22</text>
<text x="96.6" y="116.7">I/O</text>
<text x="124.1" y="116.7">TDO</text>
<text x="132.5" y="118.5">23</text>
<text x="132.5" y="114.9">24</text>
<text x="96.6" y="120.2">I/O</text>
<text x="125.7" y="120.2">I/O</text>
<text x="45.6" y="203.1">1</text>
<text x="86.4" y="203.1">2</text>
<text x="137.3" y="203.1">1</text>
<text x="178.2" y="203.1">2</text>
<text x="45.6" y="206.7">3</text>
<text x="50.1" y="204.5">NC</text>
<text x="50.1" y="208.1">FLTLEFT</text>
<text x="68.1" y="208.1">FLTRIGHT</text>
<text x="79.4" y="204.5">NC</text>
<text x="86.4" y="206.7">4</text>
<text x="137.3" y="206.7">3</text>
<text x="141.8" y="204.5">GND</text>
<text x="141.8" y="208.1">RED1</text>
<text x="167" y="204.5">RED0</text>
<text x="167" y="208.1">RED2</text>
<text x="178.2" y="206.7">4</text>
<text x="45.6" y="210.2">5</text>
<text x="45.6" y="213.7">7</text>
<text x="50.1" y="211.6">NC</text>
<text x="50.1" y="215.1">ARED</text>
<text x="77.2" y="211.6">+5V</text>
<text x="77.2" y="215.1">+5V</text>
<text x="86.4" y="210.2">6</text>
<text x="86.4" y="213.7">8</text>
<text x="137.3" y="210.2">5</text>
<text x="137.3" y="213.7">7</text>
<text x="141.8" y="211.6">GND</text>
<text x="141.8" y="215.1">GREEN1</text>
<text x="162.6" y="211.6">GREEN0</text>
<text x="162.6" y="215.1">GREEN2</text>
<text x="178.2" y="210.2">6</text>
<text x="178.2" y="213.7">8</text>
<text x="43.6" y="220.8">11</text>
<text x="45.6" y="217.2">9</text>
<text x="50.1" y="218.7">GND</text>
<text x="75.2" y="218.7">+12V</text>
<text x="86.4" y="217.2">10</text>
<text x="86.4" y="220.8">12</text>
<text x="135.3" y="220.8">11</text>
<text x="137.3" y="217.2">9</text>
<text x="141.8" y="218.7">GND</text>
<text x="165.4" y="218.7">BLUE1</text>
<text x="178.2" y="217.2">10</text>
<text x="178.2" y="220.8">12</text>
<text x="43.6" y="224.3">13</text>
<text x="43.6" y="227.8">15</text>
<text x="50.1" y="222.2">AGREEN</text>
<text x="50.1" y="225.7">GND</text>
<text x="73" y="225.7">CSYNC</text>
<text x="76.7" y="222.2">GND</text>
<text x="86.4" y="224.3">14</text>
<text x="86.4" y="227.8">16</text>
<text x="135.3" y="224.3">13</text>
<text x="135.3" y="227.8">15</text>
<text x="141.8" y="222.2">BLUE2</text>
<text x="141.8" y="225.7">SOG</text>
<text x="165.2" y="225.7">TBASE</text>
<text x="168.4" y="222.2">GND</text>
<text x="178.2" y="224.3">14</text>
<text x="178.2" y="227.8">16</text>
<text x="43.6" y="231.4">17</text>
<text x="50.1" y="229.2">ABLUE</text>
<text x="50.1" y="232.8">GND</text>
<text x="71.2" y="229.2">XCLKEN</text>
<text x="73.1" y="232.8">BURST</text>
<text x="86.4" y="231.4">18</text>
<text x="135.3" y="231.4">17</text>
<text x="141.8" y="229.2">CDAC</text>
<text x="141.8" y="232.8">VCLK3</text>
<text x="165.1" y="229.2">PPOUT</text>
<text x="165.2" y="232.8">PBUSY</text>
<text x="178.2" y="231.4">18</text>
<text x="43.6" y="234.9">19</text>
<text x="43.6" y="238.4">21</text>
<text x="50.1" y="236.3">VCLK4</text>
<text x="50.1" y="239.8">GND</text>
<text x="72.9" y="239.8">HSYNC</text>
<text x="76.7" y="236.3">GND</text>
<text x="86.4" y="234.9">20</text>
<text x="86.4" y="238.4">22</text>
<text x="135.3" y="234.9">19</text>
<text x="135.3" y="238.4">21</text>
<text x="141.8" y="236.3">LPEN</text>
<text x="141.8" y="239.8">PSEL</text>
<text x="167.2" y="236.3">PACK</text>
<text x="168.4" y="239.8">GND</text>
<text x="178.2" y="234.9">20</text>
<text x="178.2" y="238.4">22</text>
<text x="43.6" y="241.9">23</text>
<text x="43.6" y="245.5">25</text>
<text x="50.1" y="243.3">BLUE0</text>
<text x="76.7" y="243.3">GND</text>
<text x="86.4" y="241.9">24</text>
<text x="86.4" y="245.5">26</text>
<text x="135.3" y="241.9">23</text>
<text x="135.3" y="245.5">25</text>
<text x="141.8" y="243.3">PPD0</text>
<text x="167.4" y="243.3">PPD1</text>
<text x="178.2" y="241.9">24</text>
<text x="178.2" y="245.5">26</text>
<text x="43.6" y="249">27</text>
<text x="50.1" y="246.9">BLUE3</text>
<text x="50.1" y="250.4">GREEN3</text>
<text x="73.1" y="246.9">VSYNC</text>
<text x="73.3" y="250.4">BLANK</text>
<text x="86.4" y="249">28</text>
<text x="135.3" y="249">27</text>
<text x="141.8" y="246.9">PPD2</text>
<text x="141.8" y="250.4">PPD4</text>
<text x="167.4" y="246.9">PPD3</text>
<text x="167.4" y="250.4">PPD5</text>
<text x="178.2" y="249">28</text>
<text x="43.6" y="252.5">29</text>
<text x="43.6" y="256">31</text>
<text x="50.1" y="253.9">RED3</text>
<text x="50.1" y="257.5">-5V</text>
<text x="69.5" y="253.9">PIXELSW</text>
<text x="76.7" y="257.5">GND</text>
<text x="86.4" y="252.5">30</text>
<text x="86.4" y="256">32</text>
<text x="135.3" y="252.5">29</text>
<text x="135.3" y="256">31</text>
<text x="141.8" y="253.9">PPD6</text>
<text x="141.8" y="257.5">LED</text>
<text x="167.4" y="253.9">PPD7</text>
<text x="168.4" y="257.5">GND</text>
<text x="178.2" y="252.5">30</text>
<text x="178.2" y="256">32</text>
<text x="43.6" y="259.6">33</text>
<text x="43.6" y="263.1">35</text>
<text x="50.1" y="261">XCLK</text>
<text x="73.6" y="261">VCLK1</text>
<text x="86.4" y="259.6">34</text>
<text x="86.4" y="263.1">36</text>
<text x="135.3" y="259.6">33</text>
<text x="135.3" y="263.1">35</text>
<text x="141.8" y="261">RAWLEFT</text>
<text x="166.2" y="261">AGND</text>
<text x="178.2" y="259.6">34</text>
<text x="178.2" y="263.1">36</text>
<text x="50.1" y="264.5">+5V</text>
<text x="69" y="264.5">PSTROBE</text>
<text x="141.8" y="264.5">RAWRIGHT</text>
<text x="166.2" y="264.5">AGND</text>
</g>
<g font-size="3.2">
<text x="93.1" y="55">4</text>
<text x="96.6" y="56.7">GND</text>
<text x="363.1" y="61.7">1</text>
<text x="91" y="100.8">17</text>
<text x="96.6" y="102.6">GND</text>
<text x="123.7" y="113.2">GND</text>
<text x="132.5" y="111.4">25</text>
</g>
<g font-size="3.2" fill="#f00">
<text x="111.4" y="77.9">VCCINT3.3V</text>
<text x="132.5" y="76.1">35</text>
<text x="91" y="93.8">15</text>
<text x="96.6" y="95.5">VCCINT3.3V</text>
<text x="132.5" y="107.9">26</text>
<text x="104.4" y="109.6">VCCIO2.5V/3.3V</text>
<text x="98.8" y="140">Not sure if DETECT should</text>
<text x="98.8" y="143.2">be pulled down (LinuxJedi CPLD)</text>
<text x="167.6" y="143.5">Need to verify Pulldown</text>
<text x="98.8" y="146.3">or run to Pi GPIO (RGBtoHDMI)</text>
<text x="98.8" y="149.5">so my circuit will do both.</text>
<text x="167.6" y="146.7">is required on SPDATA</text>
<text x="167.6" y="149.9">(LinuxJedi's schematic)</text>
</g>
</svg>
